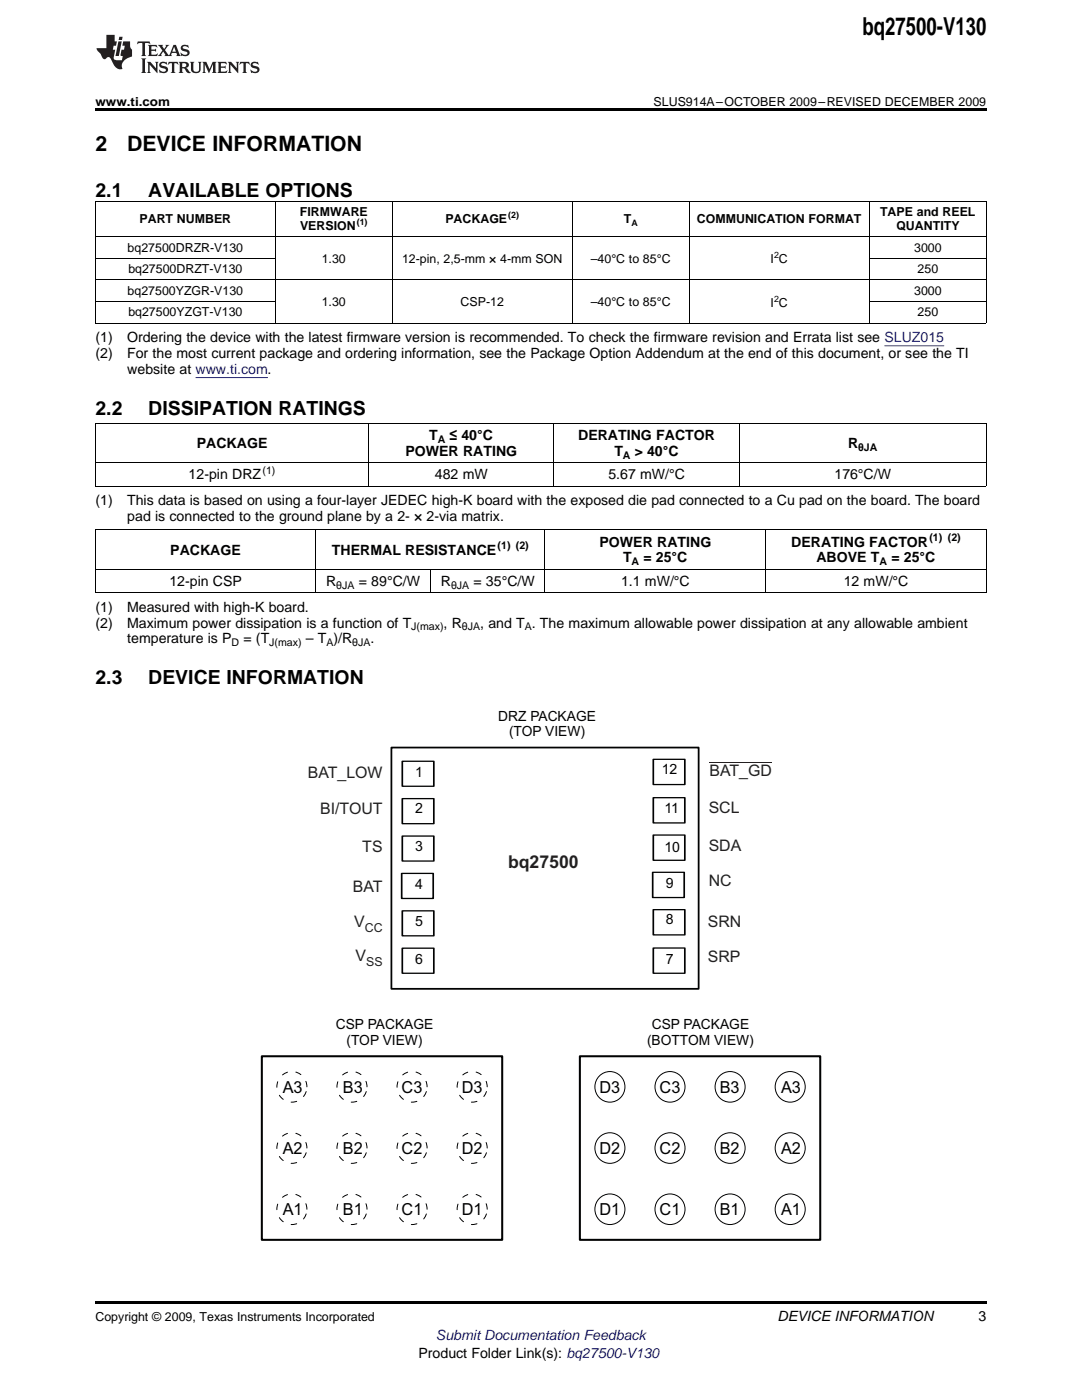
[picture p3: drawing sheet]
<svg xmlns="http://www.w3.org/2000/svg" width="216mm" height="279mm" viewBox="0 0 216 279" stroke-linecap="round" stroke-linejoin="round" font-family="sans-serif">
<g fill="#231f20">
<path d="M27.5 8.3l-.1 .5 .4-.2h.6v.1v2.1l-.2 .4h1l-.3-.4v-2.1l.1-.1h.5l.5 .2-.2-.5zM29.5 9l.2 .3v1.5l-.2 .4h1.8l.2-.6a1.04 1.04 0 0 1-1.3 .2v-.7h.6l.3 .2v-.6l-.3 .2h-.6v-.6l.8-.1 .4 .3-.2-.5zM31.5 9l.9 1.1-.9 1.1h.8l-.2-.2 .5-.7 .4 .7-.2 .2h1.5l-.1-.2 .1-.4h.9l.1 .4-.2 .2h1l-.3-.3-.7-1.9h-.5l-.9 2-.8-1 .9-1h-.8l.1 .3-.3 .5-.4-.6 .2-.2zM34.7 9.3l.4 1h-.7zM36.3 9.1a.63 .63 0 0 0-.2 .7 .63 .63 0 0 0 .6 .4l.6 .2 .1 .2a.75 .75 0 0 1-.7 .4 .75 .75 0 0 1-.6-.5l.1 .7 .1-.1a1.11 1.11 0 0 0 1.5-.6 1.13 1.13 0 0 0-1.2-.8l-.1-.4a1.04 1.04 0 0 1 1.2 .2l-.2-.5-.1 .1-.5-.2zM28.2 11.7l.2 .3v2.2l-.2 .4h1l-.3-.4v-2.2l.3-.3zM29.3 12.3l.3 .4v1.5l-.3 .4h.8l-.2-.4v-1.3l1.5 1.7v-1.9l.2-.4h-.7l.2 .4v.9l-1.1-1.3zM32 12.5a.62 .62 0 0 0-.2 .7 .62 .62 0 0 0 .6 .4l.6 .1 .1 .3a.76 .76 0 0 1-.7 .3 .76 .76 0 0 1-.6-.4l.1 .7 .1-.1a1.11 1.11 0 0 0 1.5-.6 1.13 1.13 0 0 0-1.2-.8l-.1-.4a1.04 1.04 0 0 1 1.2 .2l-.2-.6-.1 .1-.5-.1zM33.7 12.3l-.2 .7a.61 .61 0 0 1 .8-.4v1.6l-.2 .4h.9l-.2-.4v-1.6a.63 .63 0 0 1 .8 .4l-.2-.7zM35.6 12.3l.3 .4v1.5l-.3 .4h1l-.2-.2v-.8l.5 .2a.76 .76 0 0 0 1.2 .7l-1-1a.58 .58 0 0 0 .6-.5 .58 .58 0 0 0-.5-.6zM36.4 12.7l.1-.1a.45 .45 0 0 1 .5 .1 .45 .45 0 0 1 .1 .5l-.7 .2zM37.9 12.3l.2 .2a2.17 2.17 0 0 0 .3 1.9 .99 .99 0 0 0 1.6-.6v-1.1l.2-.4h-.7l.2 .2a1.92 1.92 0 0 1-.2 1.8 .6 .6 0 0 1-.9-.5v-1.1l.2-.4zM40.4 12.3l.2 .4v1.5l-.2 .4h.7l-.2-.4v-1.4l.8 1.8 .8-1.8v1.4l-.2 .4h.9l-.2-.4v-1.5l.2-.4h-.8l-.6 1.5-.6-1.5zM43.4 12.3l.2 .4v1.5l-.2 .4h1.8l.2-.6a1.04 1.04 0 0 1-1.3 .2v-.7h.5l.4 .2v-.6l-.4 .2h-.5v-.7h.8l.3 .3-.1-.6zM45.5 12.3l.2 .4v1.5l-.2 .4h.7l-.2-.4v-1.3l1.5 1.7v-1.9l.2-.4h-.7l.2 .4v.9l-1.1-1.3zM47.9 12.3l-.1 .7a.61 .61 0 0 1 .8-.4v1.6l-.3 .4h1l-.3-.4 .1-1.6a.63 .63 0 0 1 .7 .4l-.1-.7zM50.2 12.5a.62 .62 0 0 0-.2 .7 .62 .62 0 0 0 .6 .4l.6 .1 .2 .3a.76 .76 0 0 1-.8 .3 .76 .76 0 0 1-.6-.4l.1 .7 .2-.1a1.11 1.11 0 0 0 1.5-.6 1.13 1.13 0 0 0-1.3-.8l-.1-.4a1.04 1.04 0 0 1 1.2 .2l-.1-.6-.2 .1-.5-.1z"/>
<path d="M21.2 7v2.6h-1.9l.1 .4 .7 .9a.91 .91 0 0 0 1 .9 .56 .56 0 0 1 .5-.4 .56 .56 0 0 1 .5 .3l.4 .8a1.53 1.53 0 0 0 1.9 1.2 1.54 1.54 0 0 1 1-2.1l.9-.3v-1.4a1.52 1.52 0 0 1-.3-1.6h-1.4l-.2 .8h.5l-.2 .8h-.4l-.2 1v.2l.4 .1-.2 .8a1.93 1.93 0 0 1-1.6-.2l.3-1.9h-.5l.2-.8h.4l.2-.8h-.4v-1.3zM23.6 8.3l-.6 2.9h.7l.6-2.9zM23.8 7.3l-.1 .7h.6l.2-.7z"/>
</g>
<path d="M78.1 149.2h61.3v48.1h-61.3z" fill-rule="evenodd" fill="#fff"/>
<path d="M78.1 149.2h61.3v48.1h-61.3z" fill="none" stroke="#010202" stroke-width=".35"/>
<path d="M80.3 151.9h6.3v5h-6.3z" fill-rule="evenodd" fill="#fff"/>
<path d="M80.3 151.9h6.3v5h-6.3z" fill="none" stroke="#010202" stroke-width=".3"/>
<path d="M80.3 159.4h6.3v5h-6.3z" fill-rule="evenodd" fill="#fff"/>
<path d="M80.3 159.4h6.3v5h-6.3z" fill="none" stroke="#010202" stroke-width=".3"/>
<path d="M80.3 166.9h6.3v4.9h-6.3z" fill-rule="evenodd" fill="#fff"/>
<path d="M80.3 166.9h6.3v4.9h-6.3z" fill="none" stroke="#010202" stroke-width=".3"/>
<path d="M80.2 174.3h6.2v5h-6.2z" fill-rule="evenodd" fill="#fff"/>
<path d="M80.2 174.3h6.2v5h-6.2z" fill="none" stroke="#010202" stroke-width=".3"/>
<path d="M80.3 181.8h6.3v5h-6.3z" fill-rule="evenodd" fill="#fff"/>
<path d="M80.3 181.8h6.3v5h-6.3z" fill="none" stroke="#010202" stroke-width=".3"/>
<path d="M80.3 189.2h6.3v5h-6.3z" fill-rule="evenodd" fill="#fff"/>
<path d="M80.3 189.2h6.3v5h-6.3z" fill="none" stroke="#010202" stroke-width=".3"/>
<path d="M130.4 151.5h6.2v5.1h-6.2z" fill-rule="evenodd" fill="#fff"/>
<path d="M130.4 151.5h6.2v5.1h-6.2z" fill="none" stroke="#010202" stroke-width=".3"/>
<path d="M130.4 159.2h6.2v5h-6.2z" fill-rule="evenodd" fill="#fff"/>
<path d="M130.4 159.2h6.2v5h-6.2z" fill="none" stroke="#010202" stroke-width=".3"/>
<path d="M130.4 166.7h6.2v5h-6.2z" fill-rule="evenodd" fill="#fff"/>
<path d="M130.4 166.7h6.2v5h-6.2z" fill="none" stroke="#010202" stroke-width=".3"/>
<path d="M130.2 174.1h6.3v5h-6.3z" fill-rule="evenodd" fill="#fff"/>
<path d="M130.2 174.1h6.3v5h-6.3z" fill="none" stroke="#010202" stroke-width=".3"/>
<path d="M130.4 181.5h6.2v5.1h-6.2z" fill-rule="evenodd" fill="#fff"/>
<path d="M130.4 181.5h6.2v5.1h-6.2z" fill="none" stroke="#010202" stroke-width=".3"/>
<path d="M130.4 189.2h6.2v5h-6.2z" fill-rule="evenodd" fill="#fff"/>
<path d="M130.4 189.2h6.2v5h-6.2z" fill="none" stroke="#010202" stroke-width=".3"/>
<path d="M141.6 152.2h12.4" fill="none" stroke="#231f20" stroke-width=".2"/>
<path d="M115.7 210.8h48v36.6h-48z" fill-rule="evenodd" fill="#fff"/>
<path d="M115.7 210.8h48v36.6h-48z" fill="none" stroke="#010202" stroke-width=".41"/>
<circle cx="121.7" cy="216.9" r="3" fill="#fff"/>
<circle cx="121.7" cy="216.9" r="3" fill="none" stroke="#010202" stroke-width=".2"/>
<circle cx="121.7" cy="229.1" r="3" fill="#fff"/>
<circle cx="121.7" cy="229.1" r="3" fill="none" stroke="#010202" stroke-width=".2"/>
<circle cx="121.7" cy="241.3" r="3" fill="#fff"/>
<circle cx="121.7" cy="241.3" r="3" fill="none" stroke="#010202" stroke-width=".2"/>
<circle cx="133.7" cy="216.9" r="3" fill="#fff"/>
<circle cx="133.7" cy="216.9" r="3" fill="none" stroke="#010202" stroke-width=".2"/>
<circle cx="133.7" cy="229.1" r="3" fill="#fff"/>
<circle cx="133.7" cy="229.1" r="3" fill="none" stroke="#010202" stroke-width=".2"/>
<circle cx="133.7" cy="241.3" r="3" fill="#fff"/>
<circle cx="133.7" cy="241.3" r="3" fill="none" stroke="#010202" stroke-width=".2"/>
<circle cx="145.7" cy="216.9" r="3" fill="#fff"/>
<circle cx="145.7" cy="216.9" r="3" fill="none" stroke="#010202" stroke-width=".2"/>
<circle cx="145.7" cy="229.1" r="3" fill="#fff"/>
<circle cx="145.7" cy="229.1" r="3" fill="none" stroke="#010202" stroke-width=".2"/>
<circle cx="145.7" cy="241.3" r="3" fill="#fff"/>
<circle cx="145.7" cy="241.3" r="3" fill="none" stroke="#010202" stroke-width=".2"/>
<circle cx="157.6" cy="216.9" r="3" fill="#fff"/>
<circle cx="157.6" cy="216.9" r="3" fill="none" stroke="#010202" stroke-width=".2"/>
<circle cx="157.6" cy="229.1" r="3" fill="#fff"/>
<circle cx="157.6" cy="229.1" r="3" fill="none" stroke="#010202" stroke-width=".2"/>
<circle cx="157.6" cy="241.3" r="3" fill="#fff"/>
<circle cx="157.6" cy="241.3" r="3" fill="none" stroke="#010202" stroke-width=".2"/>
<path d="M52.2 210.8h48v36.6h-48z" fill-rule="evenodd" fill="#fff"/>
<path d="M52.2 210.8h48v36.6h-48z" fill="none" stroke="#010202" stroke-width=".41"/>
<circle cx="58.2" cy="216.9" r="3" fill="#fff"/>
<circle cx="58.2" cy="216.9" r="3" fill="none" stroke="#010202" stroke-width=".2" stroke-dasharray="1.1 1.7"/>
<circle cx="58.2" cy="229.1" r="3" fill="#fff"/>
<circle cx="58.2" cy="229.1" r="3" fill="none" stroke="#010202" stroke-width=".2" stroke-dasharray="1.1 1.7"/>
<circle cx="58.2" cy="241.3" r="3" fill="#fff"/>
<circle cx="58.2" cy="241.3" r="3" fill="none" stroke="#010202" stroke-width=".2" stroke-dasharray="1.1 1.7"/>
<circle cx="70.2" cy="216.9" r="3" fill="#fff"/>
<circle cx="70.2" cy="216.9" r="3" fill="none" stroke="#010202" stroke-width=".2" stroke-dasharray="1.1 1.7"/>
<circle cx="70.2" cy="229.1" r="3" fill="#fff"/>
<circle cx="70.2" cy="229.1" r="3" fill="none" stroke="#010202" stroke-width=".2" stroke-dasharray="1.1 1.7"/>
<circle cx="70.2" cy="241.3" r="3" fill="#fff"/>
<circle cx="70.2" cy="241.3" r="3" fill="none" stroke="#010202" stroke-width=".2" stroke-dasharray="1.1 1.7"/>
<circle cx="82.2" cy="216.9" r="3" fill="#fff"/>
<circle cx="82.2" cy="216.9" r="3" fill="none" stroke="#010202" stroke-width=".2" stroke-dasharray="1.1 1.7"/>
<circle cx="82.2" cy="229.1" r="3" fill="#fff"/>
<circle cx="82.2" cy="229.1" r="3" fill="none" stroke="#010202" stroke-width=".2" stroke-dasharray="1.1 1.7"/>
<circle cx="82.2" cy="241.3" r="3" fill="#fff"/>
<circle cx="82.2" cy="241.3" r="3" fill="none" stroke="#010202" stroke-width=".2" stroke-dasharray="1.1 1.7"/>
<circle cx="94.2" cy="216.9" r="3" fill="#fff"/>
<circle cx="94.2" cy="216.9" r="3" fill="none" stroke="#010202" stroke-width=".2" stroke-dasharray="1.1 1.7"/>
<circle cx="94.2" cy="229.1" r="3" fill="#fff"/>
<circle cx="94.2" cy="229.1" r="3" fill="none" stroke="#010202" stroke-width=".2" stroke-dasharray="1.1 1.7"/>
<circle cx="94.2" cy="241.3" r="3" fill="#fff"/>
<circle cx="94.2" cy="241.3" r="3" fill="none" stroke="#010202" stroke-width=".2" stroke-dasharray="1.1 1.7"/>
<path d="M19 21.6h177.8v.6h-177.8zM19 259.7h177.8v.5h-177.8z" fill="#000"/>
<g fill="none" stroke="#000" stroke-width=".2">
<path d="M19 55.9h177.8M19 51.6h36M19 47.3h177.8M19 40.1h177.8M19.1 40.1v24.3M54.9 40.1v24.3M78.2 40.1v24.3M114.2 40.1v24.3M137.5 40.1v24.3M173.4 40.1v24.3M173.5 51.6h23.3M196.8 40.1v24.3"/>
<path d="M19 64.5h177.8M19 60.2h36M173.5 60.2h23.3M19 97h177.8M19 92.3h177.8M19 84.5h177.8M19.1 84.5v12.4M73.5 84.5v12.4M110.5 84.5v12.4M147.5 84.5v12.4M196.8 84.5v12.4M19 118.2h177.8"/>
<path d="M19 113.6h177.8M19 105.7h177.8M19.1 105.7v12.5M63 105.7v12.5M85.9 113.5v4.7M108.7 105.7v12.5M152.8 105.7v12.5M196.8 105.7v12.5"/>
</g>
<path d="M39 75.4h14.4M176.5 69h11.9" fill="none" stroke="#00f" stroke-width=".2"/>
<text font-size="4.9" x="172.1" y="7.1">bq27500-V130</text>
<g font-size="4.2">
<text x="19" y="30.1">2</text>
<text x="25.4" y="30.1">DEVICE INFORMATION</text>
</g>
<g font-size="3.9">
<text x="19" y="39.2">2.1</text>
<text x="29.6" y="39.2">AVAILABLE OPTIONS</text>
<text x="19" y="82.8">2.2</text>
<text x="29.6" y="82.8">DISSIPATION RATINGS</text>
<text x="19" y="136.5">2.3</text>
<text x="29.6" y="136.5">DEVICE INFORMATION</text>
</g>
<text font-size="3.5" fill="#231f20" x="101.4" y="173.2">bq27500</text>
<g font-size="3.3" fill="#010202">
<text x="56.4" y="218.1">A3</text>
<text x="68.4" y="218.1">B3</text>
<text x="80.1" y="218.1">C3</text>
<text x="92.1" y="218.1">D3</text>
<text x="119.6" y="218.1">D3</text>
<text x="131.6" y="218.1">C3</text>
<text x="143.6" y="218.1">B3</text>
<text x="155.9" y="218.1">A3</text>
<text x="56.4" y="230.3">A2</text>
<text x="68.4" y="230.3">B2</text>
<text x="80.1" y="230.3">C2</text>
<text x="92.1" y="230.3">D2</text>
<text x="119.6" y="230.3">D2</text>
<text x="131.6" y="230.3">C2</text>
<text x="143.6" y="230.3">B2</text>
<text x="155.9" y="230.3">A2</text>
<text x="56.4" y="242.4">A1</text>
<text x="68.4" y="242.4">B1</text>
<text x="80.1" y="242.4">C1</text>
<text x="92.1" y="242.4">D1</text>
<text x="119.6" y="242.6">D1</text>
<text x="131.6" y="242.6">C1</text>
<text x="143.6" y="242.6">B1</text>
<text x="155.9" y="242.6">A1</text>
</g>
<g font-size="3.2" fill="#231f20">
<text x="61.4" y="155.3">BAT_LOW</text>
<text x="141.6" y="154.8">BAT_GD</text>
<text x="63.9" y="162.4">BI/TOUT</text>
<text x="141.4" y="162.3">SCL</text>
<text x="72.3" y="170">TS</text>
<text x="141.4" y="169.9">SDA</text>
<text x="70.4" y="177.9">BAT</text>
<text x="141.4" y="176.9">NC</text>
<text x="70.7" y="185.1">V</text>
<text x="141.2" y="184.9">SRN</text>
<text x="70.9" y="191.8">V</text>
<text x="141.2" y="192">SRP</text>
</g>
<g font-size="2.8">
<text x="19" y="68.3">(1)</text>
<text x="19" y="71.5">(2)</text>
<text x="25.4" y="68.3">Ordering the device with the latest firmware version is recommended. To check the firmware revision and Errata list see SLUZ015</text>
<text x="25.4" y="71.5">For the most current package and ordering information, see the Package Option Addendum at the end of this document, or see the TI</text>
<text x="25.4" y="74.6">website at www.ti.com.</text>
<text x="39.3" y="89.4">PACKAGE</text>
<text x="85.7" y="87.8">T</text>
<text x="89.7" y="87.8">≤ 40°C</text>
<text x="115.4" y="87.8">DERATING FACTOR</text>
<text x="169.2" y="89.4">R</text>
<text x="37.6" y="95.7">12-pin DRZ</text>
<text x="80.9" y="91">POWER RATING</text>
<text x="86.8" y="95.7">482 mW</text>
<text x="121.4" y="95.7">5.67 mW/°C</text>
<text x="122.6" y="91">T</text>
<text x="126.6" y="91">&gt; 40°C</text>
<text x="166.5" y="95.7">176°C/W</text>
<text x="19" y="100.8">(1)</text>
<text x="25.4" y="100.8">This data is based on using a four-layer JEDEC high-K board with the exposed die pad connected to a Cu pad on the board. The board</text>
<text x="25.4" y="104">pad is connected to the ground plane by a 2- × 2-via matrix.</text>
<text x="34" y="110.7">PACKAGE</text>
<text x="66.2" y="110.7">THERMAL RESISTANCE</text>
<text x="119.6" y="109.1">POWER RATING</text>
<text x="124.3" y="112.3">T</text>
<text x="128.4" y="112.3">= 25°C</text>
<text x="157.9" y="109.1">DERATING FACTOR</text>
<text x="162.9" y="112.3">ABOVE T</text>
<text x="177.9" y="112.3">= 25°C</text>
<text x="33.8" y="116.9">12-pin CSP</text>
<text x="65.1" y="116.9">R</text>
<text x="71.6" y="116.9">= 89°C/W</text>
<text x="88" y="116.9">R</text>
<text x="94.5" y="116.9">= 35°C/W</text>
<text x="123.9" y="116.9">1.1 mW/°C</text>
<text x="168.3" y="116.9">12 mW/°C</text>
<text x="19" y="122.1">(1)</text>
<text x="19" y="125.2">(2)</text>
<text x="25.4" y="122.1">Measured with high-K board.</text>
<text x="25.4" y="125.2">Maximum power dissipation is a function of T</text>
<text x="88.5" y="125.2">, R</text>
<text x="95.8" y="125.2">, and T . The maximum allowable power dissipation at any allowable ambient</text>
<text x="25.4" y="128.4">temperature is P</text>
<text x="48.6" y="128.4">= (T</text>
<text x="61" y="128.4">– T )/R</text>
<text x="73.9" y="128.4">.</text>
<text x="155.2" y="263.6">DEVICE INFORMATION</text>
<text x="195.3" y="263.6">3</text>
<text x="83.5" y="270.9">Product Folder Link(s): bq27500-V130</text>
</g>
<g font-size="2.8" fill="#010202">
<text x="99.4" y="143.8">DRZ PACKAGE</text>
<text x="101.6" y="147">(TOP VIEW)</text>
<text x="82.8" y="155">1</text>
<text x="132" y="154.4">12</text>
<text x="82.8" y="162.3">2</text>
<text x="132.6" y="162.3">11</text>
<text x="82.8" y="169.9">3</text>
<text x="132.6" y="170">10</text>
<text x="82.8" y="177.4">4</text>
<text x="132.9" y="177.2">9</text>
<text x="82.8" y="184.7">5</text>
<text x="132.9" y="184.5">8</text>
<text x="82.8" y="192.3">6</text>
<text x="132.9" y="192.3">7</text>
<text x="67" y="205.4">CSP PACKAGE</text>
<text x="69.1" y="208.5">(TOP VIEW)</text>
<text x="129.1" y="208.5">(BOTTOM VIEW)</text>
<text x="130" y="205.4">CSP PACKAGE</text>
</g>
<text font-size="2.8" fill="#00f" x="87" y="267.4">Submit Documentation Feedback</text>
<g font-size="2.5">
<text x="19" y="21.1">www.ti.com</text>
<text x="130.4" y="21.1">SLUS914A–OCTOBER 2009–REVISED DECEMBER 2009</text>
<text x="27.8" y="44.5">PART NUMBER</text>
<text x="59.8" y="43.1">FIRMWARE</text>
<text x="59.9" y="45.9">VERSION</text>
<text x="88.9" y="44.5">PACKAGE</text>
<text x="124.5" y="44.5">T</text>
<text x="139.1" y="44.5">COMMUNICATION FORMAT</text>
<text x="175.6" y="43.1">TAPE and REEL</text>
<text x="178.9" y="45.9">QUANTITY</text>
<text x="25.5" y="50.2">bq27500DRZR-V130</text>
<text x="64.2" y="52.4">1.30</text>
<text x="80.2" y="52.4">12-pin, 2,5-mm × 4-mm SON</text>
<text x="117.9" y="52.4">–40°C to 85°C</text>
<text x="153.8" y="52.6">I C</text>
<text x="182.4" y="50.2">3000</text>
<text x="25.5" y="58.8">bq27500YZGR-V130</text>
<text x="25.6" y="54.5">bq27500DRZT-V130</text>
<text x="182.4" y="58.8">3000</text>
<text x="183.1" y="54.5">250</text>
<text x="25.6" y="63.1">bq27500YZGT-V130</text>
<text x="64.2" y="61">1.30</text>
<text x="91.9" y="61">CSP-12</text>
<text x="117.9" y="61">–40°C to 85°C</text>
<text x="153.8" y="61.2">I C</text>
<text x="183.1" y="63.1">250</text>
<text x="19" y="263.6">Copyright © 2009, Texas Instruments Incorporated</text>
</g>
<g font-size="2.5" fill="#231f20">
<text x="72.8" y="186">CC</text>
<text x="73.1" y="192.8">SS</text>
</g>
<g font-size="2.1">
<text x="87.3" y="88.4">A</text>
<text x="171.2" y="90">θJA</text>
<text x="52.4" y="94.5">(1)</text>
<text x="124.3" y="91.6">A</text>
<text x="185.5" y="107.9">(1) (2)</text>
<text x="99.3" y="109.5">(1) (2)</text>
<text x="126" y="112.8">A</text>
<text x="175.5" y="112.8">A</text>
<text x="67.1" y="117.5">θJA</text>
<text x="90" y="117.5">θJA</text>
<text x="82.1" y="125.8">J(max)</text>
<text x="92.2" y="125.8">θJA</text>
<text x="104.7" y="125.8">A</text>
<text x="46.2" y="129">D</text>
<text x="53.7" y="129">J(max)</text>
<text x="65.1" y="129">A</text>
<text x="70.3" y="129">θJA</text>
</g>
<g font-size="1.8">
<text x="71.2" y="44.9">(1)</text>
<text x="101.4" y="43.5">(2)</text>
<text x="126" y="45">A</text>
<text x="154.4" y="51.6">2</text>
<text x="154.4" y="60.2">2</text>
</g>
</svg>
